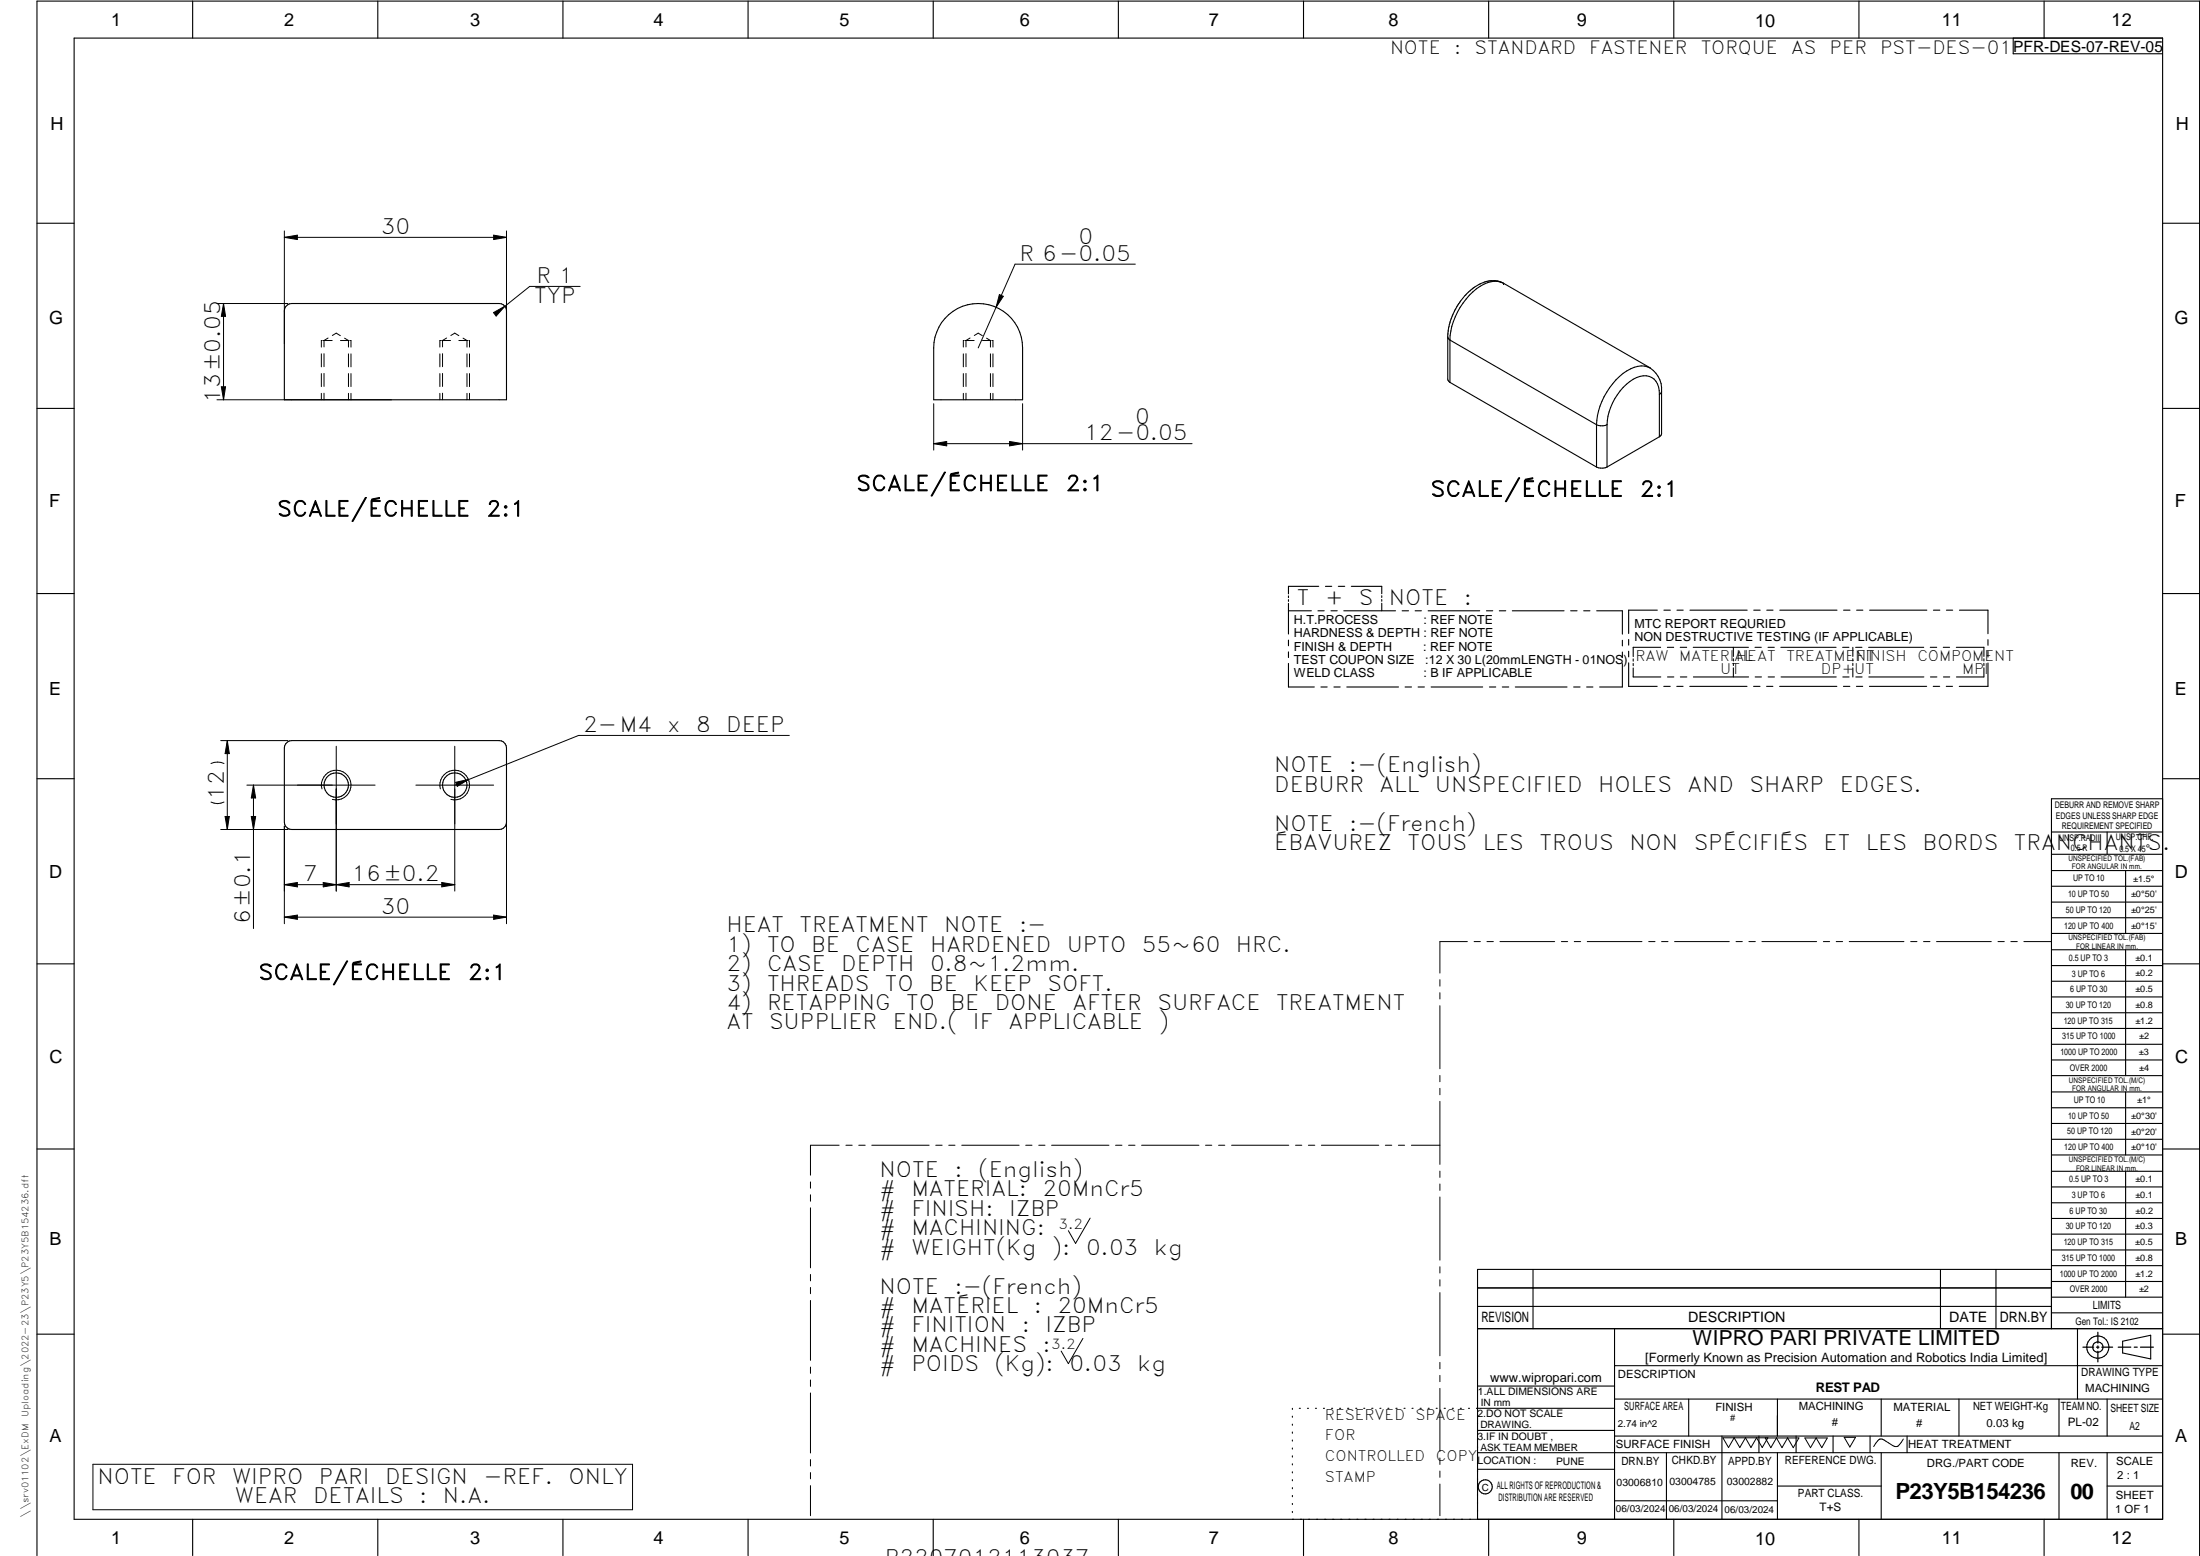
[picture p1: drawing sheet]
<svg xmlns="http://www.w3.org/2000/svg" width="594mm" height="420mm" viewBox="0 0 594 420" stroke-linecap="round" stroke-linejoin="round" font-family="sans-serif">
<g fill="none" stroke="#000" stroke-width=".3">
<path d="M20 10.3h564v400h-564zM52 .3v10M102 .3v10M152 .3v10M202 .3v10M252 .3v10M302 .3v10M352 .3v10M402 .3v10M452 .3v10M502 .3v10M543.6 10.3v4.2h40.4"/>
<path d="M552 .3v10M10 60.3h10M406 76.5h.1M406 76.5a5.4 5.4 0 0 0-5.3 .3 18.5 18.5 0 0 0-9.2 15M406 76.5l39.6 22.9M406 76.5l-1.2-.5-1.3-.2-2.2 .2-1.9 .8-2.9 2.1-2.1 2.4-1.6 2.6-1.4 3.8-.5 3.3M584 60.3h10M77.2 82.8l1-.8h.6h56a1.97 1.97 0 0 1 2 1.9v24h-60v-24zM255.2 86a12 12 0 0 1 13.2-3.3 12 12 0 0 1 7.7 11.2v14h-24v-14a12.3 12.3 0 0 1 3.1-7.9zM390.9 91v11.4l.6 .9M390.9 91l.6 .8M391.5 91.8l39.6 22.9"/>
<path d="M391.5 91.8v11.5M445.6 99.4a5.9 5.9 0 0 0-6.3 .8 19.1 19.1 0 0 0-8.2 14.5M445.6 99.4a6.9 6.9 0 0 1 3.1 6.3v11.4l-.6 .8M10 110.3h10M391.5 103.3l39.6 22.8M431.1 114.7v11.4M434 114.7l-1.1 .3-1.8-.3M434 114.7v11.4M448.1 117.9l-14.1 8.2M448.1 106.5v11.4M448.1 106.5a4.2 4.2 0 0 0-4.4-5 11.5 11.5 0 0 0-7.7 6.2l-.6 1.1a14.5 14.5 0 0 0-1.4 5.9M448.7 105.7l-.6 .8"/>
<path d="M584 110.3h10M434 126.1l-1.1 .3-1.8-.3M356.1 158.3h-8.2v2.1M357.9 158.3h1.7M361.4 158.3h1.7M364.9 158.3h8.2v2M10 160.3h10M347.9 172.8v1.6M347.9 176v1.5M347.9 179.2v6.3h7M347.9 164.9h6.2M347.9 160.9v.5"/>
<path d="M347.9 161.9v.5M347.9 162.9v8.3M355.9 164.9h1.7M359.4 164.9h1.7M362.9 164.9h13.9M373.1 160.9v.4M373.1 161.9v.4M373.1 162.9v2M378.6 164.9h1.8M382.1 164.9h1.7M385.6 164.9h14M401.4 164.9h1.7"/>
<path d="M404.9 164.9h1.7M408.4 164.9h14M424.1 164.9h1.8M427.6 164.9h1.7M431.2 164.9h6.9v6.3M438.1 172.9v1.5M438.1 176.1v1.5M438.1 179.2v6.3h-6.1M439.8 172.7v1.5M439.8 175.9v1.5M439.8 179v6.3h7.7M441 177.9v.6"/>
<path d="M441 179.2v.5M447.5 164.8h-7.7v6.3M448.4 174.8h-7.4v2.5M449.3 164.8h1.8M450.3 174.8h1.6M452.8 164.8h1.7M453.7 174.8h1.8M456.3 164.8h15.5M457.2 174.8h14.9M468.1 174.8v2.4M468.1 177.9v.6M468.1 179.1v.6"/>
<path d="M473.6 164.8h1.7M473.9 174.8h1.7M477.1 164.8h1.7M477.4 174.8h1.7M480.6 164.8h15.5M480.9 174.8h14.9M497.6 174.8h1.7M497.8 164.8h1.8M500.3 174.8v2.4M500.3 177.9v.6M500.3 179.1v.6M501.1 174.8h1.7"/>
<path d="M501.3 164.8h1.7M504.6 174.8h14.9M504.9 164.8h15.4M521.2 174.8h1.8M522.1 164.8h1.7M524.8 174.8h1.7M525.6 164.8h1.7M528.3 174.8h7.4v2.4M529.1 164.8h7.7v6.3M535.7 177.9v.6M535.7 179.1v.6M536.8 172.7v1.5"/>
<path d="M536.8 175.9v1.5M536.8 179v6.3h-7.7M584 160.3h10M356.7 185.5h1.7M360.2 185.5h1.7M363.7 185.5h13.9M379.4 185.5h1.8M382.9 185.5h1.7M386.5 185.5h13.9M402.2 185.5h1.7M405.7 185.5h1.7M409.2 185.5h14"/>
<path d="M424.9 185.5h1.8M428.4 185.5h1.7M441 180.4v2.4h7.5M449.3 185.3h1.7M450.3 182.8h1.7M452.8 185.3h1.7M453.8 182.8h1.7M456.3 185.3h15.5M457.3 182.8h14.9M468.1 180.3v2.5M473.5 185.3h1.8M474 182.8h1.7"/>
<path d="M477 185.3h1.7M477.5 182.8h1.7M480.6 185.3h15.4M480.9 182.8h14.9M497.6 182.8h1.7M497.8 185.3h1.7M500.3 180.3v2.5M501.1 182.8h1.7M501.3 185.3h1.7M504.6 182.8h14.9M504.8 185.3h15.5M521.3 182.8h1.7"/>
<path d="M522 185.3h1.8M524.8 182.8h1.7M525.6 185.3h1.7M535.7 180.3v2.5h-7.4M10 210.3h10M77.2 200.8l1-.7 .6-.1h56a1.97 1.97 0 0 1 2 2v20a1.97 1.97 0 0 1-2 2h-56a2.03 2.03 0 0 1-2-2v-20zM584 215.7h-30v143.1M584 210.3h10M554 224.7h30M554 230.7h30M554 235.1h30M554 239.3h30"/>
<path d="M569 224.7v6M574 235.1v17M554 243.6h30M554 247.8h30M554 252.1h30M554 256.5h30M574 256.5v33.9M10 260.3h10M554 260.7h30M554 265h30M554 269.2h30M554 273.5h30"/>
<path d="M554 277.7h30M584 260.3h10M554 282h30M554 286.2h30M554 290.4h30M554 294.9h30M554 299.1h30M574 294.9v17M10 310.3h10M554 303.4h30M554 307.6h30M554 311.9h30"/>
<path d="M554 316.3h30M574 316.3v34M584 310.3h10M554 320.5h30M554 324.8h30M554 329h30M554 333.2h30M554 337.5h30M399 358.8h185M399 352.8h155M399 347.8h155M414 342.8v16"/>
<path d="M436 358.8v51.5M524 342.8v16M539 342.8v16M554 341.8h30M554 346h30M554 350.3h30M554 354.5h30M554 342.8h-155v67.5M561 358.8v19M10 360.3h10M399 374.3h37M436 368.8h148"/>
<path d="M436 377.8h148M456 377.8v10M480 377.8v10M508 377.8v10M529 377.8v10M556 377.8v10M569 377.8v10M573.2 362.2l7.6-1.6v6.3l-7.6-1.6zM584 360.3h10M349 380.3v.3M349 382.4v.3M349 384.6v.3"/>
<path d="M349 386.7v.3M349 388.8v.3M349 391v.3M349 393.1v.3M349 395.3v.3M349 397.4v.3M349 399.5v.3M350.9 380.3h.2M353.1 380.3h.2M355.2 380.3h.3M357.4 380.3h.3M359.6 380.3h.3"/>
<path d="M361.7 380.3h.3M363.9 380.3h.3M366.1 380.3h.3M368.3 380.3h.2M370.4 380.3h.3M372.6 380.3h.3M374.8 380.3h.3M376.9 380.3h.4M379.1 380.3h.3M381.3 380.3h.3M383.4 380.3h.4M385.6 380.3h.3"/>
<path d="M387.8 380.3h.3M390 380.3h.3M392.2 380.3h.3M394.3 380.3h.3M396.5 380.3h.3M398.7 380.3h37.3M399 386.2h37M399 396.7h37M436 387.8h148M450 392.3v18M465 387.8v22.5M475 387.8v4.5"/>
<path d="M480 392.3v18M485 387.8v4.5M495 387.8v4.5M505 387.8v4.5M508 392.3v18M515 387.8v4.5M556 392.3v18M569 392.3v18M584 392.3h-185M52 410.3v9.7M102 410.3v9.7M152 410.3v9.7"/>
<path d="M202 410.3v9.7M252 410.3v9.7M302 410.3v9.7M349 401.7v.3M349 403.8v.4M349 406v.3M349 408.1v.3M352 410.3v9.7M402 410.3v9.7M436 405.3h44M452 410.3v9.7M480 401.3h28"/>
<path d="M502 410.3v9.7M552 410.3v9.7M569 401.3h15M10 420v-419.7h584v419.7"/>
<circle cx="90.8" cy="212" r="3.3"/>
<circle cx="122.8" cy="212" r="3.3"/>
<circle cx="566.5" cy="363.8" r="2.99"/>
<circle cx="566.5" cy="363.7" r="1.41"/>
<circle cx="401.1" cy="401.5" r="1.9"/>
</g>
<path d="M566.5 359.7v3M562.5 363.8h2.9M566.1 363.8h.7M566.5 363.4v.7M566.5 364.9v2.8M567.6 363.8h2.9M572 363.8h3.4M576.3 363.8h.8M578 363.8h3.5" fill="none" stroke="#000" stroke-width=".34"/>
<g fill="none" stroke="#000" stroke-width=".27">
<path d="M76.8 62.4v30.5M76.8 64.1l3.5-.6v1.2zM76.8 64.1h60M133.3 63.5l3.5 .6-3.5 .6zM136.8 62.4v30.5M156.7 77.3h-13.7l-8.2 6.6M269.9 79.5l1 .5-1.9 3zM306.6 71.3h-32.5l-9.9 22.6M58.6 82h19.2M60.4 82v26M60.4 82l.5 3.4h-1.1zM86.8 95.5v3.6"/>
<path d="M87 91.9h-.2v1.8M87.2 91.9h2.5M87.5 95.5v3.5M88.6 91.3l-1.1 .6v1.8M89.7 90.6l1.1-.6 1.1 .6M91.9 91.9h2.4M93 91.3l1.1 .6v1.8M94.1 95.5v3.6M94.6 91.9h.2v1.8M94.8 95.5v3.6M118.8 95.5v3.6M119 91.9h-.2v1.8"/>
<path d="M119.5 95.5v3.5M120.6 91.3l-1.1 .6v1.8M121.7 91.9h-2.5M121.7 90.6l1.1-.6 1.1 .6M123.9 91.9h2.4M125 91.3l1.1 .6v1.8M126.1 95.5v3.6M126.6 91.9h.2v1.8M126.8 95.5v3.6M133.3 84.4l3-1.7-2.3 2.6zM260.1 95.5v3.6M260.3 91.9h-.2v1.8"/>
<path d="M260.6 91.9h2.5M260.9 95.5v3.5M262 91.3l-1.1 .6v1.8M263.1 90.6l1.1-.6 1.1 .6M265.3 91.9h2.4M266.4 91.3l1.1 .6v1.8M267.5 95.5v3.6M268 91.9h.1v1.8M268.1 95.5v3.6M58.6 107.9h47.1M59.8 104.4h1.1l-.5 3.5zM86.8 100.9v3.5"/>
<path d="M86.8 106.2v1.7M87.5 100.8v3.6M87.5 106.2v1.7M94.1 100.9v3.5M94.1 106.2v1.7M94.8 100.9v3.5M94.8 106.2v1.8M118.8 100.9v3.5M118.8 106.2v1.8M119.5 100.8v3.6M119.5 106.2v1.7M126.1 100.9v3.5"/>
<path d="M126.1 106.2v1.7M126.8 100.9v3.5M126.8 106.2v1.8M252.1 119.8h69.8M252.1 119.8l3.5-.6v1.2zM252.1 109v12.5M260.1 100.9v3.5M260.1 106.2v1.7M260.9 100.8v3.6M260.9 106.2v1.7M267.5 100.9v3.5M267.5 106.2v1.7"/>
<path d="M268.1 100.9v3.5M268.1 106.2v1.8M272.6 119.2l3.5 .6-3.5 .6zM276.1 109v12.5M59.6 200h18.2M61.4 200l.5 3.5h-1.1zM61.4 200v24M213.1 198.6h-56.9l-33.4 13.4M60.5 216.6a3.9 3.9 0 0 1-3.5 0M60.5 206.2a4.2 4.2 0 0 0-3.5 0M66.7 212h34.6M68.4 212v38.7"/>
<path d="M68.4 212l.6 3.5h-1.1zM86.9 213a4 4 0 0 1 3.6-5 4 4 0 0 1 4.3 4.4 4 4 0 0 1-5.1 3.5M90.8 201.5v39.1M112.3 212h21M118.9 213a4 4 0 0 1 3.5-5 4 4 0 0 1 4.4 4.3 4 4 0 0 1-5.1 3.6M122.8 201.5v39.1M123.1 211.2l3.4-.7-3 1.8zM136.8 213v36.4M59.6 224h18.2M60.8 220.5h1.1l-.5 3.5zM67.9 220.5h1.1l-.6 3.5zM76.8 238.9l3.5-.6v1.2z"/>
<path d="M76.8 238.9h46M76.8 223.1v26.3M87.3 238.3l7 1.2v-1.2l-7 1.2zM119.3 238.3l3.5 .6-3.5 .6zM76.8 247.6l3.5-.5v1.1zM76.8 247.6h60M133.3 247.1l3.5 .5-3.5 .6zM396.2 254.3h-7.4v8.5M398.1 254.3h1.6M401.5 254.3h1.8M405 254.3h14.8M421.6 254.3h1.7"/>
<path d="M425.1 254.3h1.7M428.6 254.3h14.8M445.2 254.3h1.7M448.7 254.3h1.7M452.2 254.3h14.8M468.8 254.3h1.7M472.3 254.3h1.7M475.8 254.3h14.8M492.4 254.3h1.7M495.8 254.3h1.8M499.4 254.3h14.7M516 254.3h1.6"/>
<path d="M519.4 254.3h1.8M522.9 254.3h14.8M539.5 254.3h1.7M543 254.3h1.7M546.5 254.3h7.4M388.8 264.5v1.8M388.8 268.1v1.6M388.8 271.6v17M388.8 290.4v1.7M388.8 293.9v1.7M388.8 297.4v17M218.9 319.2v1.6"/>
<path d="M226.6 309.2h-7.7v8.1M228.4 309.2h1.7M231.9 309.2h1.7M235.4 309.2h15.5M252.7 309.2h1.7M256.2 309.2h1.7M259.7 309.2h15.5M277 309.2h1.7M280.5 309.2h1.7M284 309.2h15.5M301.2 309.2h1.8M304.8 309.2h1.7"/>
<path d="M308.3 309.2h15.5M325.5 309.2h1.7M329.1 309.2h1.6M332.6 309.2h15.4M349.8 309.2h1.7M353.3 309.2h1.7M356.8 309.2h15.5M374.1 309.2h1.7M377.6 309.2h1.7M381.1 309.2h7.7M388.8 316.2v1.7M388.8 319.7v1.7"/>
<path d="M218.9 322.6v1.8M218.9 326.1v16.2M294.4 328.9l-4 6.8-1.9-3.4M388.8 323.2v17.1M218.9 344.1v1.8M218.9 347.6v1.7M218.9 351.2v16.1M388.8 342.1v1.6M388.8 345.6v1.7M388.8 349v17.1M218.9 369.1v1.7M218.9 372.6v1.8"/>
<path d="M218.9 376.1v16.2M292.4 361.4l-3.9 6.8-2-3.4M388.8 367.9v1.7M388.8 371.4v1.7M388.8 374.9v17M25.1 395.4h145.7v12.3h-145.7zM218.9 394.1v1.8M218.9 397.6v1.7M388.8 393.7v1.7M388.8 397.2v1.7M465.2 388.2h12.2l-1.5 2.7-1.6-2.7-1.5 2.7-1.5-2.7-1.5 2.7-1.5-2.7-1.5 2.7zM476.7 388.3h9.1l-1.6 2.6-1.5-2.6-1.5 2.6-1.5-2.6-1.5 2.6z"/>
<path d="M487.4 388.3h6l-1.5 2.6-1.5-2.6-1.5 2.6zM498 388.1h3.1l-1.6 2.6zM514 388.6l-1.1 1.5a1.2 1.2 0 0 1-1.8 .3l-1.8-1.2a1.55 1.55 0 0 0-1.6-.6 1.55 1.55 0 0 0-1.2 1.1l-.5 .9M218.9 401.2v8.1M388.8 400.7v8.6"/>
</g>
<g fill="#000">
<path d="M76.8 64.1l3.5-.6v1.2zM133.3 63.5l3.5 .6-3.5 .6zM60.4 82l.5 3.4h-1.1zM133.3 84.4l3-1.7-2.3 2.6zM269.9 79.5l1 .5-1.9 3zM59.8 104.4h1.1l-.5 3.6zM252.1 119.8l3.5-.6v1.2zM272.6 119.2l3.5 .6-3.5 .6zM61.4 200l.5 3.5h-1.1zM68.4 212l.6 3.5h-1.1zM123.1 211.2l3.4-.7-3 1.8zM60.8 220.5h1.1l-.5 3.5z"/>
<path d="M67.9 220.5h1.1l-.6 3.5zM76.8 238.9l3.5-.6v1.2zM87.3 238.3l3.5 .6-3.5 .6zM90.8 238.9l3.5-.6v1.2zM119.3 238.3l3.5 .6-3.5 .6zM76.8 247.6l3.5-.5v1.1zM133.3 247.1l3.5 .5-3.5 .6z"/>
</g>
<text font-size="6" x="511.8" y="404.8">P23Y5B154236</text>
<text font-size="5.9" x="559.1" y="404.7">00</text>
<g font-size="5.7">
<text x="102.8" y="63.2">30</text>
<text x="291.2" y="65.9">0</text>
<text x="275.3" y="70.5">R 6-0.05</text>
<text x="144.9" y="76.5">R 1</text>
<text x="144.3" y="81.7">TYP</text>
<text x="59.5" y="108.8" transform="rotate(-90 59.5 108.8)">13±0.05</text>
<text x="292.8" y="118.9">12-0.05</text>
<text x="306.6" y="114.4">0</text>
<text x="231.2" y="132.5">SCALE/ÉCHELLE</text>
<text x="287.8" y="132.5">2:1</text>
<text x="386.3" y="134.1">SCALE/ÉCHELLE</text>
<text x="442.8" y="134.1">2:1</text>
<text x="74.8" y="139.4">SCALE/ÉCHELLE</text>
<text x="131.4" y="139.4">2:1</text>
<text x="350.2" y="163.5">T</text>
<text x="357.8" y="163.5">+</text>
<text x="366.9" y="163.5">S</text>
<text x="375.1" y="163.5">NOTE</text>
<text x="395.2" y="163.5">:</text>
<text x="157.5" y="197.7">2-M4</text>
<text x="180.2" y="197.7">x</text>
<text x="188" y="197.7">8</text>
<text x="196.1" y="197.7">DEEP</text>
<text x="344.1" y="208.5">NOTE</text>
<text x="364.3" y="208.5">:-(English)</text>
<text x="60.5" y="215.9" transform="rotate(-90 60.5 215.9)">12</text>
<text x="344.1" y="213.8">DEBURR</text>
<text x="372.5" y="213.8">ALL</text>
<text x="387.4" y="213.8">UNSPECIFIED</text>
<text x="431.6" y="213.8">HOLES</text>
<text x="455.7" y="213.8">AND</text>
<text x="472.4" y="213.8">SHARP</text>
<text x="496.8" y="213.8">EDGES.</text>
<text x="344.1" y="224.3">NOTE</text>
<text x="364.3" y="224.3">:-(French)</text>
<text x="344.1" y="229.5">ÉBAVUREZ</text>
<text x="380.1" y="229.5">TOUS</text>
<text x="400.4" y="229.5">LES</text>
<text x="415.7" y="229.5">TROUS</text>
<text x="440" y="229.5">NON</text>
<text x="457.4" y="229.5">SPÉCIFIÉS</text>
<text x="492.4" y="229.5">ET</text>
<text x="503.8" y="229.5">LES</text>
<text x="519.2" y="229.5">BORDS</text>
<text x="543.8" y="229.5">TRANCHANTS.</text>
<text x="81.8" y="238">7</text>
<text x="94.9" y="238">16±0.2</text>
<text x="67.6" y="249.5" transform="rotate(-90 67.6 249.5)">6±0.1</text>
<text x="102.8" y="246.8">30</text>
<text x="196.2" y="251.7">HEAT</text>
<text x="215.9" y="251.7">TREATMENT</text>
<text x="255" y="251.7">NOTE</text>
<text x="275.2" y="251.7">:-</text>
<text x="196.2" y="257">1)</text>
<text x="207.1" y="257">TO</text>
<text x="219.1" y="257">BE</text>
<text x="231" y="257">CASE</text>
<text x="251.1" y="257">HARDENED</text>
<text x="288" y="257">UPTO</text>
<text x="308.4" y="257">55~60</text>
<text x="333.8" y="257">HRC.</text>
<text x="196.2" y="262.2">2)</text>
<text x="207.1" y="262.2">CASE</text>
<text x="227.2" y="262.2">DEPTH</text>
<text x="251.1" y="262.2">0.8~1.2mm.</text>
<text x="69.8" y="264.5">SCALE/ÉCHELLE</text>
<text x="126.4" y="264.5">2:1</text>
<text x="196.2" y="267.5">3)</text>
<text x="207.1" y="267.5">THREADS</text>
<text x="239" y="267.5">TO</text>
<text x="250.9" y="267.5">BE</text>
<text x="262.9" y="267.5">KEEP</text>
<text x="282.9" y="267.5">SOFT.</text>
<text x="196.2" y="272.7">4)</text>
<text x="207.1" y="272.7">RETAPPING</text>
<text x="244.7" y="272.7">TO</text>
<text x="256.6" y="272.7">BE</text>
<text x="268.6" y="272.7">DONE</text>
<text x="289.6" y="272.7">AFTER</text>
<text x="312.5" y="272.7">SURFACE</text>
<text x="344.6" y="272.7">TREATMENT</text>
<text x="196.2" y="278">AT</text>
<text x="207.7" y="278">SUPPLIER</text>
<text x="241.1" y="278">END.(</text>
<text x="262.7" y="278">IF</text>
<text x="272.3" y="278">APPLICABLE</text>
<text x="312.9" y="278">)</text>
<text x="237.5" y="317.8">NOTE</text>
<text x="257.7" y="317.8">:</text>
<text x="264.1" y="317.8">(English)</text>
<text x="237.5" y="323">#</text>
<text x="246.1" y="323">MATERIAL:</text>
<text x="281.5" y="323">20MnCr5</text>
<text x="237.5" y="328.3">#</text>
<text x="246.1" y="328.3">FINISH:</text>
<text x="272.5" y="328.3">IZBP</text>
<text x="237.5" y="333.5">#</text>
<text x="246.1" y="333.5">MACHINING:</text>
<text x="237.5" y="338.8">#</text>
<text x="246.1" y="338.8">WEIGHT(Kg</text>
<text x="284" y="338.8">):</text>
<text x="293.3" y="338.8">0.03</text>
<text x="311.6" y="338.8">kg</text>
<text x="237.5" y="349.3">NOTE</text>
<text x="257.7" y="349.3">:-(French)</text>
<text x="237.5" y="354.5">#</text>
<text x="237.5" y="359.8">#</text>
<text x="246.1" y="359.8">FINITION</text>
<text x="246.1" y="354.5">MATÉRIEL</text>
<text x="275.9" y="359.8">:</text>
<text x="279.2" y="354.5">:</text>
<text x="282.3" y="359.8">IZBP</text>
<text x="285.6" y="354.5">20MnCr5</text>
<text x="237.5" y="365">#</text>
<text x="246.1" y="365">MACHINES</text>
<text x="281.5" y="365">:</text>
<text x="237.5" y="370.3">#</text>
<text x="246.1" y="370.3">POIDS</text>
<text x="268.5" y="370.3">(Kg):</text>
<text x="288.8" y="370.3">0.03</text>
<text x="307.1" y="370.3">kg</text>
<text x="26.3" y="400.6">NOTE</text>
<text x="46.5" y="400.6">FOR</text>
<text x="62.7" y="400.6">WIPRO</text>
<text x="86.1" y="400.6">PARI</text>
<text x="104" y="400.6">DESIGN</text>
<text x="130.5" y="400.6">-REF.</text>
<text x="153.5" y="400.6">ONLY</text>
<text x="63.4" y="405.9">WEAR</text>
<text x="84.5" y="405.9">DETAILS</text>
<text x="113.2" y="405.9">:</text>
<text x="119.6" y="405.9">N.A.</text>
</g>
<text font-size="5.6" x="457" y="363.2">WIPRO PARI PRIVATE LIMITED</text>
<g font-size="4.9">
<text x="30" y="6.9">1</text>
<text x="76.7" y="6.9">2</text>
<text x="127" y="6.9">3</text>
<text x="176.5" y="6.9">4</text>
<text x="226.7" y="6.9">5</text>
<text x="275.4" y="6.9">6</text>
<text x="326.4" y="6.9">7</text>
<text x="375" y="6.9">8</text>
<text x="425.8" y="6.9">9</text>
<text x="473.9" y="7.3">10</text>
<text x="524.3" y="6.9">11</text>
<text x="570.2" y="6.9">12</text>
<text x="375.4" y="14.5">NOTE</text>
<text x="392.7" y="14.5">:</text>
<text x="398.2" y="14.5">STANDARD</text>
<text x="429.2" y="14.5">FASTENER</text>
<text x="459.2" y="14.5">TORQUE</text>
<text x="483.7" y="14.5">AS</text>
<text x="494.1" y="14.5">PER</text>
<text x="507.7" y="14.5">PST-DES-01</text>
<text x="13.6" y="35.1">H</text>
<text x="587.6" y="35.1">H</text>
<text x="13.2" y="87.5">G</text>
<text x="587.2" y="87.5">G</text>
<text x="13.2" y="137">F</text>
<text x="587.2" y="137">F</text>
<text x="13.2" y="187.6">E</text>
<text x="587.2" y="187.6">E</text>
<text x="13.2" y="237">D</text>
<text x="587.2" y="237">D</text>
<text x="13.4" y="287.1">C</text>
<text x="587.4" y="287.1">C</text>
<text x="13.4" y="336.2">B</text>
<text x="587.4" y="336.2">B</text>
<text x="13.4" y="389.3">A</text>
<text x="587.4" y="389.3">A</text>
<text x="30" y="416.9">1</text>
<text x="76.7" y="416.9">2</text>
<text x="127" y="416.9">3</text>
<text x="176.5" y="416.9">4</text>
<text x="226.7" y="416.9">5</text>
<text x="275.4" y="416.9">6</text>
<text x="326.4" y="416.9">7</text>
<text x="375" y="416.9">8</text>
<text x="425.8" y="416.9">9</text>
<text x="473.9" y="417.3">10</text>
<text x="524.3" y="416.9">11</text>
<text x="570.2" y="416.9">12</text>
</g>
<text font-size="4.2" x="543.6" y="14">PFR-DES-07-REV-05</text>
<g font-size="3.9">
<text x="441.6" y="178.4">RAW</text>
<text x="453.5" y="178.4">MATERIAL</text>
<text x="468.8" y="178.4">HEAT</text>
<text x="482.4" y="178.4">TREATMENT</text>
<text x="501.2" y="178.4">FINISH</text>
<text x="517.8" y="178.4">COMPOMENT</text>
<text x="464.5" y="182">UT</text>
<text x="491.7" y="182">DP+UT</text>
<text x="529.9" y="182">MPI</text>
<text x="400" y="357.1">REVISION</text>
<text x="455.9" y="357.1">DESCRIPTION</text>
<text x="526.4" y="357.1">DATE</text>
<text x="540" y="357.1">DRN.BY</text>
<text x="357.8" y="383.3">RESERVED</text>
<text x="382.3" y="383.3">SPACE</text>
<text x="357.8" y="388.9">FOR</text>
<text x="357.8" y="394.5">CONTROLLED</text>
<text x="387.8" y="394.5">COPY</text>
<text x="357.8" y="400">STAMP</text>
</g>
<g font-size="3.7">
<text x="285.8" y="331.8">3.2</text>
<text x="283.9" y="364.2">3.2</text>
</g>
<text font-size="3.6" x="490.3" y="375.8">REST PAD</text>
<g font-size="3.5">
<text x="444.3" y="367.7">[Formerly Known as Precision Automation and Robotics India Limited]</text>
<text x="402.4" y="373.3">www.wipropari.com</text>
</g>
<g font-size="3.4">
<text x="349.4" y="168.5">H.T.PROCESS</text>
<text x="349.4" y="172.1">HARDNESS &amp; DEPTH : REF NOTE</text>
<text x="384.4" y="168.5">: REF NOTE</text>
<text x="441.4" y="169.5">MTC REPORT REQURIED</text>
<text x="441.4" y="173.1">NON DESTRUCTIVE TESTING (IF APPLICABLE)</text>
<text x="349.4" y="175.7">FINISH &amp; DEPTH</text>
<text x="349.4" y="179.3">TEST COUPON SIZE</text>
<text x="384.3" y="175.7">: REF NOTE</text>
<text x="384.9" y="179.3">:12 X 30 L(20mmLENGTH - 01NOS)</text>
<text x="349.4" y="182.9">WELD CLASS</text>
<text x="384.4" y="182.9">: B IF APPLICABLE</text>
</g>
<g font-size="3.1">
<text x="565.1" y="353.5">LIMITS</text>
<text x="562" y="371.7">DRAWING TYPE</text>
<text x="436.9" y="372.1">DESCRIPTION</text>
<text x="563.1" y="375.9">MACHINING</text>
<text x="438.6" y="380.8">SURFACE AREA</text>
<text x="463.2" y="380.9">FINISH</text>
<text x="485.7" y="380.8">MACHINING</text>
<text x="511.3" y="380.9">MATERIAL</text>
<text x="532.8" y="380.7">NET WEIGHT-Kg</text>
<text x="556.5" y="380.7">TEAM NO.</text>
<text x="569.9" y="381.2">SHEET SIZE</text>
<text x="494.6" y="385.1">#</text>
<text x="517.4" y="385.3">#</text>
<text x="536.4" y="385.3">0.03 kg</text>
<text x="558.4" y="385.1">PL-02</text>
<text x="575" y="386.1">A2</text>
<text x="436.3" y="391">SURFACE FINISH</text>
<text x="437.8" y="395.5">DRN.BY</text>
<text x="451.4" y="395.4">CHKD.BY</text>
<text x="466.6" y="395.5">APPD.BY</text>
<text x="482" y="395.4">REFERENCE DWG.</text>
<text x="515.3" y="391.1">HEAT TREATMENT</text>
<text x="571.4" y="395.6">SCALE</text>
<text x="520.4" y="396.2">DRG./PART CODE</text>
<text x="559.2" y="396.1">REV.</text>
<text x="571.7" y="399.5">2 : 1</text>
<text x="485.5" y="404.3">PART CLASS.</text>
<text x="491.4" y="407.9">T+S</text>
<text x="571.4" y="404.7">SHEET</text>
<text x="571.2" y="408.4">1 OF 1</text>
</g>
<text font-size="3" x="579.5" y="230.1">°</text>
<g font-size="2.8">
<text x="560.4" y="357.7">Gen Tol.: IS 2102</text>
<text x="399.1" y="376.6">1.ALL DIMENSIONS ARE</text>
<text x="399" y="382.7">2.DO NOT SCALE</text>
<text x="399" y="388.7">3.IF IN DOUBT ,</text>
<text x="399" y="395.4">LOCATION :</text>
<text x="420.2" y="395.6">PUNE</text>
<text x="404.2" y="402">ALL RIGHTS OF REPRODUCTION &amp;</text>
<text x="436.5" y="401.2">03006810</text>
<text x="450.8" y="400.9">03004785</text>
<text x="466.3" y="401">03002882</text>
<text x="404.7" y="405.4">DISTRIBUTION ARE RESERVED</text>
</g>
<g font-size="2.7">
<text x="399.9" y="379.7">IN mm</text>
<text x="399.7" y="385.7">DRAWING.</text>
<text x="436.9" y="385.4">2.74 in^2</text>
<text x="399.7" y="391.8">ASK TEAM MEMBER</text>
<text x="400.1" y="402.5">C</text>
<text x="436.4" y="408.3">06/03/2024</text>
<text x="450.6" y="408.4">06/03/2024</text>
<text x="465.7" y="408.5">06/03/2024</text>
</g>
<g font-size="2.5">
<text x="554.9" y="218.3">DEBURR AND REMOVE SHARP</text>
<text x="555.2" y="221">EDGES UNLESS SHARP EDGE</text>
<text x="556.1" y="227.1">UNSP.RADII</text>
<text x="556.8" y="223.8">REQUIREMENT SPECIFIED</text>
<text x="571.4" y="226.9">UNSP.CHF.</text>
<text x="559.2" y="229.9">0.5 R</text>
<text x="572.3" y="230.1">0.5 X 45</text>
<text x="559.8" y="238">UP TO 10</text>
<text x="576.1" y="238.1">±1.5°</text>
<text x="558.5" y="242.2">10 UP TO 50</text>
<text x="575.5" y="242.3">±0°50'</text>
<text x="557.4" y="250.7">120 UP TO 400</text>
<text x="557.9" y="246.5">50 UP TO 120</text>
<text x="575.5" y="250.7">±0°15'</text>
<text x="575.5" y="246.5">±0°25'</text>
<text x="558.7" y="259.4">0.5 UP TO 3</text>
<text x="559.5" y="263.7">3 UP TO 6</text>
<text x="576.6" y="263.6">±0.2</text>
<text x="576.6" y="259.4">±0.1</text>
<text x="559" y="267.9">6 UP TO 30</text>
<text x="576.6" y="267.9">±0.5</text>
<text x="557.8" y="272.2">30 UP TO 120</text>
<text x="576.6" y="272.2">±0.8</text>
<text x="556.9" y="280.7">315 UP TO 1000</text>
<text x="557.3" y="276.4">120 UP TO 315</text>
<text x="576.6" y="276.4">±1.2</text>
<text x="577.7" y="280.7">±2</text>
<text x="556.4" y="284.9">1000 UP TO 2000</text>
<text x="577.6" y="284.9">±3</text>
<text x="558.9" y="289.2">OVER 2000</text>
<text x="577.7" y="289.3">±4</text>
<text x="560" y="297.9">UP TO 10</text>
<text x="577.1" y="297.9">±1°</text>
<text x="558.5" y="302.1">10 UP TO 50</text>
<text x="575.5" y="302.1">±0°30'</text>
<text x="557.4" y="310.6">120 UP TO 400</text>
<text x="558.2" y="306.3">50 UP TO 120</text>
<text x="575.5" y="310.6">±0°10'</text>
<text x="575.5" y="306.4">±0°20'</text>
<text x="558.8" y="319.2">0.5 UP TO 3</text>
<text x="559.4" y="323.4">3 UP TO 6</text>
<text x="576.6" y="319.2">±0.1</text>
<text x="576.6" y="323.5">±0.1</text>
<text x="558.9" y="327.7">6 UP TO 30</text>
<text x="576.7" y="327.7">±0.2</text>
<text x="557.8" y="332">30 UP TO 120</text>
<text x="576.6" y="332">±0.3</text>
<text x="556.8" y="340.5">315 UP TO 1000</text>
<text x="557.3" y="336.3">120 UP TO 315</text>
<text x="576.6" y="336.3">±0.5</text>
<text x="576.6" y="340.5">±0.8</text>
<text x="556.2" y="344.7">1000 UP TO 2000</text>
<text x="576.6" y="344.7">±1.2</text>
<text x="558.9" y="349">OVER 2000</text>
<text x="577.6" y="349">±2</text>
<text x="467.2" y="383.8">#</text>
</g>
<g font-size="2.4">
<text x="7.7" y="382.7" transform="rotate(-90 7.7 382.7)">Uploading\2022-23\P23Y5\P23Y5B154236.dft</text>
<text x="7.7" y="409.8" transform="rotate(-90 7.7 409.8)">\\srv01102\ExDM</text>
</g>
<g font-size="2.1">
<text x="558.5" y="232.4">UNSPECIFIED TOL.(FAB)</text>
<text x="559.5" y="234.7">FOR ANGULAR IN mm.</text>
<text x="558.6" y="253.9">UNSPECIFIED TOL.(FAB)</text>
<text x="560.7" y="256.3">FOR LINEAR IN mm.</text>
<text x="558.7" y="292.3">UNSPECIFIED TOL.(M/C)</text>
<text x="559.6" y="294.7">FOR ANGULAR IN mm.</text>
<text x="558.7" y="313.7">UNSPECIFIED TOL.(M/C)</text>
<text x="560.6" y="316.1">FOR LINEAR IN mm.</text>
</g>
</svg>
